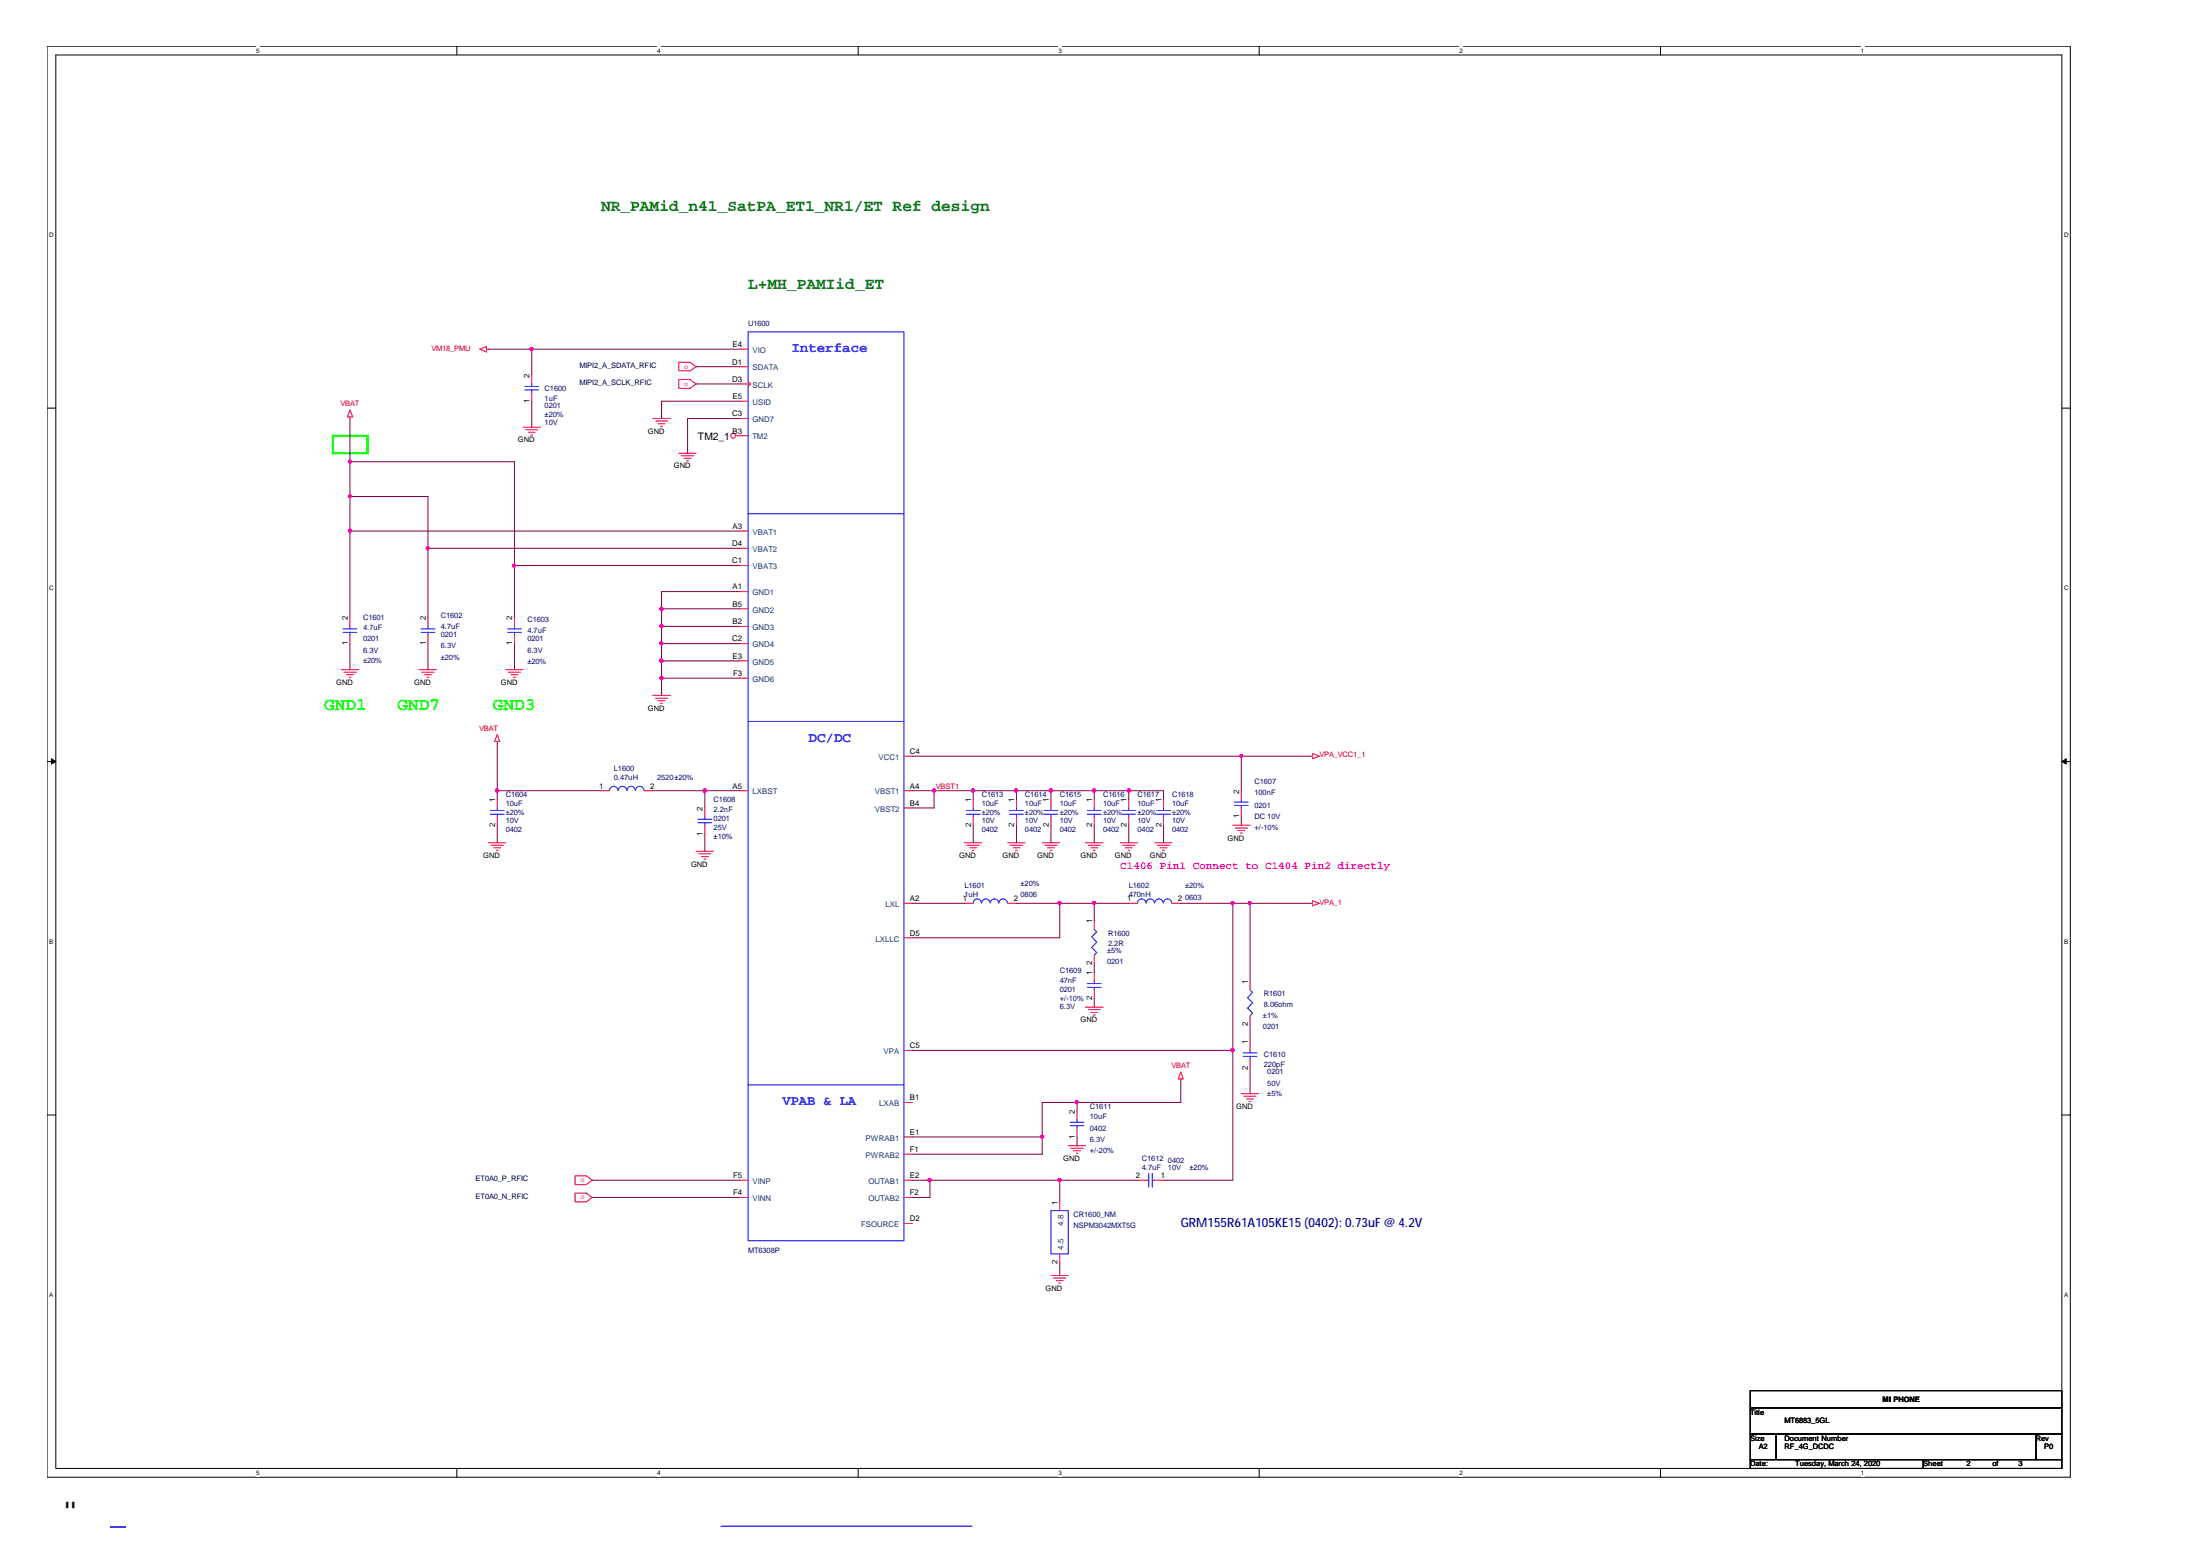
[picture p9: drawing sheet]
<svg xmlns="http://www.w3.org/2000/svg" width="297mm" height="210mm" viewBox="0 0 297 210" stroke-linecap="round" stroke-linejoin="round" font-family="sans-serif">
<path d="M6.3 6.2h273.2v193.2h-273.2zM7.5 7.4h270.9v190.8h-270.9z" fill="none" stroke="#000" stroke-width=".14"/>
<g fill="#fff">
<path d="M34.6 6.3h.5v1h-.5z"/>
<path d="M34.6 198.3h.5v1h-.5z"/>
</g>
<path d="M61.7 6.2v1.2M61.7 198.2v1.2" fill="none" stroke="#000" stroke-width=".14"/>
<g fill="#fff">
<path d="M88.7 6.3h.5v1h-.5z"/>
<path d="M88.7 198.3h.5v1h-.5z"/>
</g>
<path d="M115.9 6.2v1.2M115.9 198.2v1.2" fill="none" stroke="#000" stroke-width=".14"/>
<g fill="#fff">
<path d="M142.9 6.3h.5v1h-.5z"/>
<path d="M142.9 198.3h.5v1h-.5z"/>
</g>
<path d="M170 6.2v1.2M170 198.2v1.2" fill="none" stroke="#000" stroke-width=".14"/>
<g fill="#fff">
<path d="M197.1 6.3h.4v1h-.4z"/>
<path d="M197.1 198.3h.4v1h-.4z"/>
</g>
<path d="M224.2 6.2v1.2M224.2 198.2v1.2" fill="none" stroke="#000" stroke-width=".14"/>
<g fill="#fff">
<path d="M251.2 6.3h.5v1h-.5z"/>
<path d="M6.6 31.2h.6v1h-.6z"/>
<path d="M251.2 198.3h.5v1h-.5z"/>
<path d="M278.7 31.2h.6v1h-.6z"/>
<path d="M6.6 78.9h.6v1h-.6z"/>
<path d="M278.7 78.9h.6v1h-.6z"/>
</g>
<path d="M6.3 55.1h1.2M278.4 55.1h1.2" fill="none" stroke="#000" stroke-width=".14"/>
<g fill="#fff">
<path d="M6.6 126.6h.6v1h-.6z"/>
<path d="M278.7 126.6h.5v1h-.5z"/>
</g>
<path d="M6.3 102.8h1.2M278.4 102.8h1.2" fill="none" stroke="#000" stroke-width=".14"/>
<g fill="#000" stroke="#000" stroke-width=".14">
<path d="M6.9 102.4l.6 .4-.6 .3z" fill-rule="evenodd"/>
<path d="M278.4 102.8l.6-.4v.7z" fill-rule="evenodd"/>
</g>
<g fill="#fff">
<path d="M6.6 174.3h.6v1h-.6z"/>
<path d="M278.7 174.3h.5v1h-.5z"/>
</g>
<path d="M6.3 150.5h1.2M278.4 150.5h1.2M236.3 187.7h42.1v2.3h-42.1zM236.3 190h42.1v3.6h-42.1zM236.3 193.6h3.5v3.4h-3.5zM236.3 197h23.4v1.2h-23.4zM239.8 193.6h35.1v3.4h-35.1zM259.7 197h18.7v1.2h-18.7zM274.9 193.6h3.5v3.4h-3.5z" fill="none" stroke="#000" stroke-width=".14"/>
<path d="M44.9 58.8h4.7v2.4h-4.7z" fill="none" stroke="#0f0" stroke-width=".34"/>
<g fill="none" stroke="#f00" stroke-width=".14">
<path d="M47.2 55.3l.4 1h-.7zM47.2 56.3v.2M64.8 47.1l.9-.3v.7zM65.7 47.1h.3M70.6 57.7h2.4M71 58h1.6M71.3 58.3h1M71.7 58.7h.2M71.8 50.6v1.2M71.8 53v1.2M88.1 56.5h2.4M88.5 56.8h1.6"/>
<path d="M88.9 57.2h.9M89.2 57.5h.3M91.7 48.9h1.5l.8 .6-.8 .6h-1.5zM91.7 51.2h1.5l.8 .6-.8 .6h-1.5zM99.4 58.8h1.6M99.8 47.1h1.2M99.8 56.5h1.2M99.8 49.5h1.2M99.8 51.8h1.2M99.8 54.2h1.2M101 51.5l.3 .3-.3 .4M91.7 61.2h2.3"/>
<path d="M92 61.5h1.6M92.4 61.9h.9M92.7 62.2h.3M99.8 71.7h1.2M99.8 79.9h1.2M99.8 74h1.2M99.8 76.3h1.2M46.1 90.4h2.3M46.4 90.7h1.7M46.8 91.1h.9M47.2 91.4h.2M47.2 83.4v1.2"/>
<path d="M47.2 85.7v1.2M56.6 90.4h2.3M56.9 90.7h1.7M57.3 91.1h1M57.7 91.4h.2M57.8 83.4v1.2M57.8 85.7v1.2M67.1 99.2l.4 .9h-.7zM68.3 90.4h2.3M68.6 90.7h1.7M69 91.1h.9M69.3 91.4h.3"/>
<path d="M69.5 83.4v1.2M69.5 85.7v1.2M88.1 93.9h2.4M88.5 94.2h1.6M88.9 94.6h.9M89.2 94.9h.3M99.8 82.2h1.2M99.8 86.9h1.2M99.8 84.6h1.2M99.8 89.2h1.2M99.8 91.5h1.2M66 113.8h2.3"/>
<path d="M66.3 114.1h1.6M66.7 114.4h.9M67 114.8h.2M67.1 100.1v.2M67.1 107.9v1.2M67.1 110.3v1.1M81.2 106.7h1.1M87 106.7h1.1M94 114.9h2.4M94.4 115.2h1.6M94.7 115.6h.9M95 116h.3"/>
<path d="M95.2 109.1v1.2M95.2 111.4v1.2M99.8 106.7h1.2M122 102.1h1.2M122 106.7h1.2M122 109.1h1.2M130.2 113.8h2.3M130.6 114.1h1.6M130.9 114.4h1M131.3 114.8h.2M131.4 107.9v1.2M131.4 110.3v1.1"/>
<path d="M136.1 113.8h2.3M136.4 114.1h1.6M136.8 114.4h.9M137.1 114.8h.2M137.2 107.9v1.2M137.2 110.3v1.1M140.7 113.8h2.4M141.1 114.1h1.6M141.4 114.4h1M141.8 114.8h.2M141.9 107.9v1.2M141.9 110.3v1.1"/>
<path d="M146.6 113.8h2.3M146.9 114.1h1.6M147.3 114.4h.9M147.6 114.8h.3M147.7 107.9v1.2M147.7 110.3v1.1M151.3 113.8h2.3M151.6 114.1h1.6M151.9 114.4h1M152.3 114.8h.2M152.4 107.9v1.2M152.4 110.3v1.1"/>
<path d="M155.9 113.8h2.3M156.3 114.1h1.6M156.6 114.4h1M157 114.8h.2M157.1 107.9v1.2M157.1 110.3v1.1M166.5 111.4h2.3M166.8 111.8h1.6M167.1 112.1h1M167.5 112.5h.2M167.6 106.7v1.2M167.6 109.1v1.2"/>
<path d="M177 102.1h.2M177.2 101.7l.9 .4-.9 .3zM122 121.9h1.2M122 126.6h1.2M130.2 121.9h1.2M136.1 121.9h1.1M146.6 135.9h2.3M146.9 136.3h1.6M147.3 136.7h.9M147.6 137h.3M147.7 124.3v1.1M147.7 128.9v1.2"/>
<path d="M147.7 131.3v1.1M147.7 133.6v1.2M152.4 121.9h1.2M158.2 121.9h1.2M168.8 132.4v1.2M168.8 137.1v1.2M177 121.9h.2M177.2 121.6l.9 .3-.9 .4zM77.6 158.7h1.6l.8 .6-.8 .6h-1.6zM99.8 159.3h1.2M122 159.3h1.2M122 141.8h1.2"/>
<path d="M122 148.8h1.2M122 153.5h1.2M122 155.8h1.2M144.2 154.7h2.4M144.6 155h1.6M144.9 155.3h1M145.3 155.7h.2M145.4 150v1.1M145.4 152.3v1.2M153.6 159.3h1.2M155.9 159.3h1.2M159.4 144.7l.4 .9h-.7z"/>
<path d="M159.4 145.6v.3M167.6 147.6h2.3M167.9 148h1.7M168.3 148.4h.9M168.7 148.7h.2M168.8 140.6v1.2M168.8 143v1.1M77.6 161.1h1.6l.8 .5-.8 .6h-1.6zM99.8 161.6h1.2M122 161.6h1.2M122 165.2h1.2M141.9 172.2h2.3"/>
<path d="M142.2 172.5h1.7M142.6 172.9h1M143 173.2h.2M143.1 162.2v1.2M143.1 169.3v1.1"/>
<circle cx="99" cy="58.8" r=".33"/>
</g>
<g fill="none" stroke="#00f" stroke-width=".14">
<path d="M70.9 52.6h1.8M70.9 52.2h1.8M71.8 51.8v.4M71.8 52.6v.4M101 44.8h21v122.7h-21zM101 69.4h21M46.3 85.4h1.9M46.3 84.9h1.9M47.2 84.6v.3M47.2 85.4v.3M56.9 85.4h1.8M56.9 84.9h1.8"/>
<path d="M57.8 84.6v.3M57.8 85.4v.3M68.5 85.4h1.9M68.5 84.9h1.9M69.5 84.6v.3M69.5 85.4v.3M101 97.4h21M66.2 109.4h1.9M66.2 109.9h1.9M67.1 109.1v.3M67.1 109.9v.4M82.3 106.7a.57 .57 0 0 1 .6-.6 .57 .57 0 0 1 .5 .6"/>
<path d="M83.5 106.7a.57 .57 0 0 1 .6-.6 .57 .57 0 0 1 .5 .6M84.7 106.7a.55 .55 0 0 1 .5-.6 .55 .55 0 0 1 .6 .6M85.8 106.7a.57 .57 0 0 1 .6-.6 .57 .57 0 0 1 .6 .6M94.2 111.1h1.9M94.2 110.6h1.9M95.2 110.3v.3M95.2 111.1v.3M130.5 109.4h1.8M130.5 109.9h1.8M131.4 109.1v.3M131.4 109.9v.4M136.3 109.4h1.9"/>
<path d="M136.3 109.9h1.9M137.2 109.1v.3M137.2 109.9v.4M141 109.4h1.8M141 109.9h1.8M141.9 109.1v.3M141.9 109.9v.4M146.8 109.4h1.9M146.8 109.9h1.9M147.7 109.1v.3M147.7 109.9v.4M151.5 109.4h1.8"/>
<path d="M151.5 109.9h1.8M152.4 109.1v.3M152.4 109.9v.4M156.2 109.4h1.8M156.2 109.9h1.8M157.1 109.1v.3M157.1 109.9v.4M166.7 108.7h1.8M166.7 108.3h1.8M167.6 107.9v.4M167.6 108.7v.4M131.4 121.9a.55 .55 0 0 1 .6-.6 .55 .55 0 0 1 .5 .6"/>
<path d="M132.5 121.9a.57 .57 0 0 1 .6-.6 .57 .57 0 0 1 .6 .6M133.7 121.9a.55 .55 0 0 1 .6-.6 .55 .55 0 0 1 .5 .6M134.9 121.9a.57 .57 0 0 1 .5-.6 .57 .57 0 0 1 .6 .6M146.8 132.8h1.9M146.8 133.3h1.9M147.7 125.4l.4 .4-.7 .7 .7 .7-.7 .7 .7 .7-.4 .3M147.7 132.4v.4M147.7 133.3v.3M153.6 121.9a.57 .57 0 0 1 .6-.6 .57 .57 0 0 1 .5 .6M154.8 121.9a.55 .55 0 0 1 .5-.6 .55 .55 0 0 1 .6 .6M155.9 121.9a.57 .57 0 0 1 .6-.6 .57 .57 0 0 1 .6 .6M157.1 121.9a.55 .55 0 0 1 .5-.6 .55 .55 0 0 1 .6 .6"/>
<path d="M168.8 133.6l.3 .4-.7 .7 .7 .7-.7 .7 .7 .7-.3 .3M101 146.4h21M144.5 151.9h1.8M144.5 151.5h1.8M145.4 151.1v.4M145.4 151.9v.4M154.8 159.3h.3M155.1 158.4v1.8M155.6 158.4v1.8M155.6 159.3h.3M167.9 142.1h1.8M167.9 142.6h1.8"/>
<path d="M168.8 141.8v.3M168.8 142.6v.4M141.9 163.4h2.3v5.9h-2.3z"/>
</g>
<g fill="none" stroke="#800040" stroke-width=".14">
<path d="M47.2 56.5v26.9M66 47.1h33.8M71.8 47.1v3.5M71.8 54.2v3.5M94 49.5h5.8M94 51.8h5.8M99.8 54.2h-10.5v2.3M99.8 56.5h-7v4.7M47.2 62.3h22.3v21.1M47.2 67h10.6v16.4M47.2 71.7h52.6M57.8 74h42"/>
<path d="M69.5 76.3h30.3M99.8 79.9h-10.5v14M47.2 86.9v3.5M57.8 86.9v3.5M69.5 86.9v3.5M89.3 82.2h10.5M89.3 84.6h10.5M89.3 86.9h10.5M89.3 89.2h10.5M89.3 91.5h10.5M67.1 100.3v7.6M67.1 111.4v2.4"/>
<path d="M67.1 106.7h14.1M88.1 106.7h11.7M95.2 106.7v2.4M95.2 112.6v2.3M123.2 102.1h53.8M123.2 106.7h33.9v1.2M126.1 106.7v2.4h-2.9M131.4 106.7v1.2M131.4 111.4v2.4M137.2 106.7v1.2M137.2 111.4v2.4M141.9 106.7v1.2"/>
<path d="M141.9 111.4v2.4M147.7 106.7v1.2M147.7 111.4v2.4M152.4 106.7v1.2M152.4 111.4v2.4M157.1 111.4v2.4M167.6 102.1v4.6M167.6 110.3v1.1M123.2 121.9h7M137.2 121.9h15.2M143.1 121.9v4.7h-19.9M147.7 121.9v2.4"/>
<path d="M147.7 130.1v1.2M147.7 134.8v1.1M159.4 121.9h17.6M166.5 121.9v37.4h-9.4M168.8 121.9v10.5M168.8 138.3v2.3M80 159.3h19.8M123.2 141.8h43.3M123.2 153.5h17.5M123.2 159.3h30.4M125.6 159.3v2.3h-2.4M143.1 159.3v2.9"/>
<path d="M145.4 148.8v1.2M145.4 153.5v1.2M159.4 145.9v2.9h-18.7v7h-17.5M168.8 144.1v3.5M80 161.6h19.8M143.1 170.4v1.8"/>
</g>
<g fill="#f0f" stroke="#f0f" stroke-width=".14">
<path d="M47.1 62.2h.3l.1 .1-.1 .2h-.2h-.1z" fill-rule="evenodd"/>
<path d="M47.1 66.8h.3l.1 .2-.1 .1-.2 .1-.1-.1z" fill-rule="evenodd"/>
<path d="M47.1 71.5h.3l.1 .1-.1 .2-.2 .1-.1-.1z" fill-rule="evenodd"/>
<path d="M57.6 73.9h.3l.1 .1-.1 .2h-.2h-.1z" fill-rule="evenodd"/>
<path d="M69.3 76.2h.3v.1v.2l-.2 .1-.1-.1z" fill-rule="evenodd"/>
<path d="M89.1 82h.4v.2v.1l-.2 .1-.2-.1z" fill-rule="evenodd"/>
<path d="M89.1 84.4h.4v.1v.1l-.2 .1-.2-.1z" fill-rule="evenodd"/>
<path d="M89.1 86.7h.4v.1v.2l-.2 .1-.2-.1z" fill-rule="evenodd"/>
<path d="M89.1 89h.4v.2v.1l-.2 .1-.2-.1z" fill-rule="evenodd"/>
<path d="M89.1 91.4h.4v.1v.2l-.2 .1-.2-.1z" fill-rule="evenodd"/>
<path d="M66.9 106.5h.3l.1 .2-.1 .2h-.1h-.2z" fill-rule="evenodd"/>
<path d="M167.4 101.9h.3l.1 .1-.1 .2h-.1h-.2z" fill-rule="evenodd"/>
<path d="M95 106.5h.3l.1 .2-.1 .2h-.2h-.1z" fill-rule="evenodd"/>
<path d="M147.5 121.7h.4l.1 .2-.1 .1-.2 .1-.2-.1z" fill-rule="evenodd"/>
<path d="M142.9 121.7h.3l.1 .2-.1 .1-.2 .1-.1-.1z" fill-rule="evenodd"/>
<path d="M166.3 121.7h.2l.1 .2-.1 .1-.1 .1-.1-.1z" fill-rule="evenodd"/>
<path d="M168.6 121.7h.3l.1 .2-.1 .1-.2 .1-.1-.1z" fill-rule="evenodd"/>
<path d="M166.3 141.6h.2l.1 .1-.1 .2-.1 .1-.1-.1z" fill-rule="evenodd"/>
<path d="M145.2 148.6h.3l.1 .2-.1 .1-.1 .1-.2-.1z" fill-rule="evenodd"/>
<path d="M140.6 153.3h.3v.1v.2l-.2 .1-.1-.1z" fill-rule="evenodd"/>
<path d="M125.4 159.1h.3v.2v.1l-.2 .1-.1-.1z" fill-rule="evenodd"/>
<path d="M142.9 159.1h.3l.1 .2-.1 .1-.2 .1-.1-.1z" fill-rule="evenodd"/>
<path d="M71.6 47h.3l.1 .1-.1 .2h-.1h-.2z" fill-rule="evenodd"/>
<path d="M131.2 106.5h.3l.1 .2-.1 .2h-.1h-.2z" fill-rule="evenodd"/>
<path d="M126 106.5h.2l.1 .2-.1 .2h-.1h-.1z" fill-rule="evenodd"/>
<path d="M137 106.5h.3l.1 .2-.1 .2h-.1h-.2z" fill-rule="evenodd"/>
<path d="M147.5 106.5h.4l.1 .2-.1 .2h-.2h-.2z" fill-rule="evenodd"/>
<path d="M141.7 106.5h.3l.1 .2-.1 .2h-.1h-.2z" fill-rule="evenodd"/>
<path d="M152.2 106.5h.3l.1 .2-.1 .2h-.1h-.2z" fill-rule="evenodd"/>
<path d="M47.1 62.2h.3l.1 .1-.1 .2h-.2h-.1z" fill-rule="evenodd"/>
<path d="M47.1 66.8h.3l.1 .2-.1 .1-.2 .1-.1-.1z" fill-rule="evenodd"/>
<path d="M47.1 71.5h.3l.1 .1-.1 .2-.2 .1-.1-.1z" fill-rule="evenodd"/>
<path d="M57.6 73.9h.3l.1 .1-.1 .2h-.2h-.1z" fill-rule="evenodd"/>
<path d="M69.3 76.2h.3v.1v.2l-.2 .1-.1-.1z" fill-rule="evenodd"/>
<path d="M89.1 82h.4v.2v.1l-.2 .1-.2-.1z" fill-rule="evenodd"/>
<path d="M89.1 84.4h.4v.1v.1l-.2 .1-.2-.1z" fill-rule="evenodd"/>
<path d="M89.1 86.7h.4v.1v.2l-.2 .1-.2-.1z" fill-rule="evenodd"/>
<path d="M89.1 89h.4v.2v.1l-.2 .1-.2-.1z" fill-rule="evenodd"/>
<path d="M89.1 91.4h.4v.1v.2l-.2 .1-.2-.1z" fill-rule="evenodd"/>
<path d="M66.9 106.5h.3l.1 .2-.1 .2h-.1h-.2z" fill-rule="evenodd"/>
<path d="M167.4 101.9h.3l.1 .1-.1 .2h-.1h-.2z" fill-rule="evenodd"/>
<path d="M95 106.5h.3l.1 .2-.1 .2h-.2h-.1z" fill-rule="evenodd"/>
<path d="M147.5 121.7h.4l.1 .2-.1 .1-.2 .1-.2-.1z" fill-rule="evenodd"/>
<path d="M142.9 121.7h.3l.1 .2-.1 .1-.2 .1-.1-.1z" fill-rule="evenodd"/>
<path d="M166.3 121.7h.2l.1 .2-.1 .1-.1 .1-.1-.1z" fill-rule="evenodd"/>
<path d="M168.6 121.7h.3l.1 .2-.1 .1-.2 .1-.1-.1z" fill-rule="evenodd"/>
<path d="M166.3 141.6h.2l.1 .1-.1 .2-.1 .1-.1-.1z" fill-rule="evenodd"/>
<path d="M145.2 148.6h.3l.1 .2-.1 .1-.1 .1-.2-.1z" fill-rule="evenodd"/>
<path d="M140.6 153.3h.3v.1v.2l-.2 .1-.1-.1z" fill-rule="evenodd"/>
<path d="M125.4 159.1h.3v.2v.1l-.2 .1-.1-.1z" fill-rule="evenodd"/>
<path d="M142.9 159.1h.3l.1 .2-.1 .1-.2 .1-.1-.1z" fill-rule="evenodd"/>
<path d="M71.6 47h.3l.1 .1-.1 .2h-.1h-.2z" fill-rule="evenodd"/>
<path d="M131.2 106.5h.3l.1 .2-.1 .2h-.1h-.2z" fill-rule="evenodd"/>
<path d="M126 106.5h.2l.1 .2-.1 .2h-.1h-.1z" fill-rule="evenodd"/>
<path d="M137 106.5h.3l.1 .2-.1 .2h-.1h-.2z" fill-rule="evenodd"/>
<path d="M147.5 106.5h.4l.1 .2-.1 .2h-.2h-.2z" fill-rule="evenodd"/>
<path d="M141.7 106.5h.3l.1 .2-.1 .2h-.1h-.2z" fill-rule="evenodd"/>
<path d="M152.2 106.5h.3l.1 .2-.1 .2h-.1h-.2z" fill-rule="evenodd"/>
</g>
<path d="M14.8 206.2h2.1" fill="none" stroke="#00f" stroke-width=".21"/>
<path d="M97.4 206h33.8" fill="none" stroke="#00f" stroke-width=".18"/>
<text font-size="4.2" x="8.5" y="205.7">&quot;</text>
<g font-size="2.4" fill="#0f0">
<text x="43.8" y="95.8">GND1</text>
<text x="53.7" y="95.8">GND7</text>
<text x="66.5" y="95.8">GND3</text>
</g>
<g font-size="2.2" fill="#008000">
<text x="81.2" y="28.5">NR_PAMid_n41_SatPA_ET1_NR1/ET Ref design</text>
<text x="101" y="39">L+MH_PAMIid_ET</text>
</g>
<g font-size="1.9" fill="#00f">
<text x="106.8" y="47.6">Interface</text>
<text x="109.2" y="100.1">DC/DC</text>
<text x="105.7" y="149.2">VPAB &amp; LA</text>
</g>
<text font-size="1.7" fill="#0000a0" x="159.4" y="165.6">GRM155R61A105KE15(0402): 0.73uF@4.2V</text>
<text font-size="1.5" fill="#f0f" x="151.3" y="117.3">C1406 Pin1 Connect to C1404 Pin2 directly</text>
<text font-size="1.4" x="94.2" y="59.5">TM2_1</text>
<g font-size="1.1">
<text x="98.9" y="46.8">E4</text>
<text x="71.5" y="51" transform="rotate(-90 71.5 51)">2</text>
<text x="98.8" y="49.2">D1</text>
<text x="98.8" y="51.5">D3</text>
<text x="98.9" y="53.9">E5</text>
<text x="71.5" y="54.4" transform="rotate(-90 71.5 54.4)">1</text>
<text x="98.8" y="56.2">C3</text>
<text x="98.9" y="58.5">B3</text>
<text x="98.9" y="71.4">A3</text>
<text x="98.8" y="73.7">D4</text>
<text x="98.8" y="76">C1</text>
<text x="46.9" y="83.7" transform="rotate(-90 46.9 83.7)">2</text>
<text x="57.5" y="83.7" transform="rotate(-90 57.5 83.7)">2</text>
<text x="69.2" y="83.7" transform="rotate(-90 69.2 83.7)">2</text>
<text x="98.9" y="79.6">A1</text>
<text x="98.9" y="81.9">B5</text>
<text x="46.9" y="87.1" transform="rotate(-90 46.9 87.1)">1</text>
<text x="57.5" y="87.1" transform="rotate(-90 57.5 87.1)">1</text>
<text x="69.2" y="87.1" transform="rotate(-90 69.2 87.1)">1</text>
<text x="98.8" y="86.6">C2</text>
<text x="98.9" y="84.3">B2</text>
<text x="98.9" y="88.9">E3</text>
<text x="99" y="91.2">F3</text>
<text x="122.9" y="101.8">C4</text>
<text x="80.9" y="106.4">1</text>
<text x="87.8" y="106.4">2</text>
<text x="98.9" y="106.4">A5</text>
<text x="122.9" y="106.4">A4</text>
<text x="167.3" y="107.1" transform="rotate(-90 167.3 107.1)">2</text>
<text x="66.8" y="111.6" transform="rotate(-90 66.8 111.6)">2</text>
<text x="66.8" y="108.3" transform="rotate(-90 66.8 108.3)">1</text>
<text x="94.9" y="112.8" transform="rotate(-90 94.9 112.8)">1</text>
<text x="94.9" y="109.4" transform="rotate(-90 94.9 109.4)">2</text>
<text x="122.9" y="108.8">B4</text>
<text x="131.1" y="111.6" transform="rotate(-90 131.1 111.6)">2</text>
<text x="131.1" y="108.3" transform="rotate(-90 131.1 108.3)">1</text>
<text x="136.9" y="111.6" transform="rotate(-90 136.9 111.6)">2</text>
<text x="136.9" y="108.3" transform="rotate(-90 136.9 108.3)">1</text>
<text x="141.6" y="111.6" transform="rotate(-90 141.6 111.6)">2</text>
<text x="141.6" y="108.3" transform="rotate(-90 141.6 108.3)">1</text>
<text x="147.4" y="111.6" transform="rotate(-90 147.4 111.6)">2</text>
<text x="147.4" y="108.3" transform="rotate(-90 147.4 108.3)">1</text>
<text x="152.1" y="111.6" transform="rotate(-90 152.1 111.6)">2</text>
<text x="152.1" y="108.3" transform="rotate(-90 152.1 108.3)">1</text>
<text x="156.8" y="111.6" transform="rotate(-90 156.8 111.6)">2</text>
<text x="156.8" y="108.3" transform="rotate(-90 156.8 108.3)">1</text>
<text x="167.3" y="110.5" transform="rotate(-90 167.3 110.5)">1</text>
<text x="122.9" y="121.6">A2</text>
<text x="130" y="121.6">1</text>
<text x="136.9" y="121.6">2</text>
<text x="147.4" y="124.6" transform="rotate(-90 147.4 124.6)">1</text>
<text x="152.2" y="121.6">1</text>
<text x="159" y="121.6">2</text>
<text x="122.9" y="126.3">D5</text>
<text x="147.4" y="131.6" transform="rotate(-90 147.4 131.6)">1</text>
<text x="147.4" y="130.3" transform="rotate(-90 147.4 130.3)">2</text>
<text x="147.4" y="135" transform="rotate(-90 147.4 135)">2</text>
<text x="168.5" y="132.8" transform="rotate(-90 168.5 132.8)">1</text>
<text x="122.9" y="141.5">C5</text>
<text x="168.5" y="141" transform="rotate(-90 168.5 141)">1</text>
<text x="168.5" y="138.5" transform="rotate(-90 168.5 138.5)">2</text>
<text x="122.9" y="148.5">B1</text>
<text x="168.5" y="144.4" transform="rotate(-90 168.5 144.4)">2</text>
<text x="122.9" y="153.2">E1</text>
<text x="122.9" y="155.5">F1</text>
<text x="145.1" y="153.7" transform="rotate(-90 145.1 153.7)">1</text>
<text x="145.1" y="150.3" transform="rotate(-90 145.1 150.3)">2</text>
<text x="99" y="159">F5</text>
<text x="99" y="161.3">F4</text>
<text x="122.9" y="159">E2</text>
<text x="122.9" y="161.3">F2</text>
<text x="153.4" y="159">2</text>
<text x="156.7" y="159">1</text>
<text x="122.9" y="164.9">D2</text>
<text x="142.8" y="162.6" transform="rotate(-90 142.8 162.6)">1</text>
<text x="142.8" y="170.7" transform="rotate(-90 142.8 170.7)">2</text>
</g>
<g font-size="1.1" fill="#004080">
<text x="101.6" y="47.6">VIO</text>
<text x="101.6" y="50">SDATA</text>
<text x="101.6" y="52.3">SCLK</text>
<text x="101.6" y="54.7">USID</text>
<text x="101.6" y="57">GND7</text>
<text x="101.6" y="59.3">TM2</text>
<text x="101.6" y="72.2">VBAT1</text>
<text x="101.6" y="74.5">VBAT2</text>
<text x="101.6" y="76.8">VBAT3</text>
<text x="101.6" y="80.4">GND1</text>
<text x="101.6" y="82.7">GND2</text>
<text x="101.6" y="85.1">GND3</text>
<text x="101.6" y="87.4">GND4</text>
<text x="101.6" y="89.7">GND5</text>
<text x="101.6" y="92">GND6</text>
<text x="101.6" y="107.2">LXBST</text>
<text x="118.1" y="107.2">VBST1</text>
<text x="118.6" y="102.6">VCC1</text>
<text x="118.1" y="109.6">VBST2</text>
<text x="119.5" y="122.4">LXL</text>
<text x="118.2" y="127.1">LXLLC</text>
<text x="119.3" y="142.3">VPA</text>
<text x="118.7" y="149.3">LXAB</text>
<text x="116.8" y="154">PWRAB1</text>
<text x="101.6" y="159.8">VINP</text>
<text x="116.8" y="156.3">PWRAB2</text>
<text x="117.3" y="159.8">OUTAB1</text>
<text x="101.6" y="162.2">VINN</text>
<text x="116.3" y="165.7">FSOURCE</text>
<text x="117.3" y="162.2">OUTAB2</text>
<text x="143.6" y="165.5" transform="rotate(-90 143.6 165.5)">4.8</text>
<text x="143.6" y="168.7" transform="rotate(-90 143.6 168.7)">4.5</text>
</g>
<g font-size="1" fill="#f00">
<text x="58.3" y="47.3">VM18_PMU</text>
<text x="92.4" y="49.8">o</text>
<text x="92.4" y="52.1">o</text>
<text x="46" y="54.8">VBAT</text>
<text x="64.7" y="98.6">VBAT</text>
<text x="126.4" y="106.5">VBST1</text>
<text x="178.1" y="102.2">VPA_VCC1_1</text>
<text x="178.1" y="122.1">VPA_1</text>
<text x="158.2" y="144.2">VBAT</text>
<text x="78.4" y="159.6">o</text>
<text x="78.4" y="161.9">o</text>
</g>
<g font-size="1" fill="#000080">
<text x="101" y="44">U1600</text>
<text x="73.5" y="52.7">C1600</text>
<text x="73.5" y="54.1">1uF</text>
<text x="73.5" y="55">0201</text>
<text x="73.5" y="56.2">±20%</text>
<text x="73.5" y="57.4">10V</text>
<text x="49" y="83.7">C1601</text>
<text x="59.5" y="83.5">C1602</text>
<text x="49" y="85.1">4.7uF</text>
<text x="49" y="86.6">0201</text>
<text x="49" y="88.1">6.3V</text>
<text x="49" y="89.5">±20%</text>
<text x="59.5" y="84.9">4.7uF</text>
<text x="59.5" y="86">0201</text>
<text x="59.5" y="87.5">6.3V</text>
<text x="59.5" y="89">±20%</text>
<text x="71.2" y="84">C1603</text>
<text x="71.2" y="85.4">4.7uF</text>
<text x="71.2" y="86.6">0201</text>
<text x="71.2" y="88.1">6.3V</text>
<text x="71.2" y="89.6">±20%</text>
<text x="68.3" y="107.6">C1604</text>
<text x="82.9" y="104.1">L1600</text>
<text x="82.9" y="105.3">0.47uH</text>
<text x="88.7" y="105.3">2520±20%</text>
<text x="132.5" y="107.6">C1613</text>
<text x="138.4" y="107.6">C1614</text>
<text x="143.1" y="107.6">C1615</text>
<text x="148.9" y="107.6">C1616</text>
<text x="153.6" y="107.6">C1617</text>
<text x="158.2" y="107.6">C1618</text>
<text x="169.4" y="105.9">C1607</text>
<text x="169.4" y="107.3">100nF</text>
<text x="68.3" y="108.8">10uF</text>
<text x="68.3" y="110">±20%</text>
<text x="68.3" y="111.1">10V</text>
<text x="68.3" y="112.3">0402</text>
<text x="96.4" y="108.2">C1608</text>
<text x="96.4" y="109.6">2.2nF</text>
<text x="96.4" y="110.9">0201</text>
<text x="96.4" y="112.1">25V</text>
<text x="96.4" y="113.2">±10%</text>
<text x="132.5" y="108.8">10uF</text>
<text x="132.5" y="110">±20%</text>
<text x="132.5" y="112.3">0402</text>
<text x="132.5" y="111.1">10V</text>
<text x="138.4" y="108.8">10uF</text>
<text x="138.4" y="110">±20%</text>
<text x="138.4" y="111.1">10V</text>
<text x="138.4" y="112.3">0402</text>
<text x="143.1" y="108.8">10uF</text>
<text x="143.1" y="110">±20%</text>
<text x="143.1" y="111.1">10V</text>
<text x="143.1" y="112.3">0402</text>
<text x="148.9" y="108.8">10uF</text>
<text x="148.9" y="110">±20%</text>
<text x="148.9" y="111.1">10V</text>
<text x="148.9" y="112.3">0402</text>
<text x="153.6" y="108.8">10uF</text>
<text x="153.6" y="110">±20%</text>
<text x="153.6" y="111.1">10V</text>
<text x="153.6" y="112.3">0402</text>
<text x="158.2" y="108.8">10uF</text>
<text x="158.2" y="110">±20%</text>
<text x="158.2" y="111.1">10V</text>
<text x="158.2" y="112.3">0402</text>
<text x="169.4" y="109">0201</text>
<text x="169.4" y="110.5">DC 10V</text>
<text x="169.4" y="112.1">+/-10%</text>
<text x="130.2" y="119.9">L1601</text>
<text x="137.8" y="119.6">±20%</text>
<text x="152.4" y="119.9">L1602</text>
<text x="160" y="119.9">±20%</text>
<text x="130.2" y="121">1uH</text>
<text x="137.8" y="121">0806</text>
<text x="152.4" y="121">470nH</text>
<text x="160" y="121.4">0603</text>
<text x="143.1" y="131.3">C1609</text>
<text x="149.5" y="128.7">±5%</text>
<text x="149.5" y="130.2">0201</text>
<text x="149.6" y="126.3">R1600</text>
<text x="149.6" y="127.7">2.2R</text>
<text x="143.1" y="132.7">47nF</text>
<text x="143.1" y="133.9">0201</text>
<text x="143.1" y="135.1">+/-10%</text>
<text x="143.1" y="136.2">6.3V</text>
<text x="170.5" y="137.4">±1%</text>
<text x="170.6" y="134.5">R1601</text>
<text x="170.6" y="135.9">8.06ohm</text>
<text x="170.5" y="139">0201</text>
<text x="170.6" y="142.7">C1610</text>
<text x="147.2" y="149.7">C1611</text>
<text x="170.6" y="144.1">220pF</text>
<text x="171.1" y="145">0201</text>
<text x="171.1" y="146.5">50V</text>
<text x="171.1" y="147.9">±5%</text>
<text x="147.2" y="151.1">10uF</text>
<text x="147.2" y="152.6">0402</text>
<text x="147.2" y="154.1">6.3V</text>
<text x="147.2" y="155.6">+/-20%</text>
<text x="154.2" y="156.7">C1612</text>
<text x="154.2" y="157.9">4.7uF</text>
<text x="157.7" y="156.9">0402</text>
<text x="157.7" y="157.9">10V</text>
<text x="160.6" y="157.9">±20%</text>
<text x="144.9" y="164.3">CR1600_NM</text>
<text x="144.9" y="165.7">NSPM3042MXT5G</text>
<text x="101" y="169.1">MT6308P</text>
</g>
<g font-size="1" fill="#000040">
<text x="78.2" y="49.7">MIPI2_A_SDATA_RFIC</text>
<text x="78.2" y="52">MIPI2_A_SCLK_RFIC</text>
<text x="64.2" y="159.5">ET0A0_P_RFIC</text>
<text x="64.2" y="161.9">ET0A0_N_RFIC</text>
</g>
<g font-size="1">
<text x="69.9" y="59.7">GND</text>
<text x="87.5" y="58.6">GND</text>
<text x="91" y="63.2">GND</text>
<text x="45.4" y="92.4">GND</text>
<text x="55.9" y="92.4">GND</text>
<text x="67.6" y="92.4">GND</text>
<text x="87.5" y="95.9">GND</text>
<text x="165.7" y="113.5">GND</text>
<text x="65.2" y="115.8">GND</text>
<text x="93.3" y="117">GND</text>
<text x="129.5" y="115.8">GND</text>
<text x="135.3" y="115.8">GND</text>
<text x="140" y="115.8">GND</text>
<text x="145.9" y="115.8">GND</text>
<text x="150.5" y="115.8">GND</text>
<text x="155.2" y="115.8">GND</text>
<text x="145.9" y="138">GND</text>
<text x="166.9" y="149.7">GND</text>
<text x="143.6" y="156.7">GND</text>
<text x="141.2" y="174.2">GND</text>
<text x="236.3" y="190.9">Title</text>
<text x="236.3" y="190.9">T</text>
<text x="254.2" y="189.2">M PHONE</text>
<text x="254.2" y="189.2">M</text>
<text x="254.2" y="189.2">MI PHONE</text>
<text x="257.8" y="189.2">NE</text>
<text x="236.3" y="197.9">Date:</text>
<text x="236.3" y="194.5">Siize</text>
<text x="236.3" y="197.9">Da e:</text>
<text x="236.3" y="194.5">Size</text>
<text x="237.2" y="194.5">ze</text>
<text x="237.5" y="195.6">A2</text>
<text x="241" y="194.5">Document Number</text>
<text x="241" y="194.5">Document Num</text>
<text x="241" y="192.1">MT6883_5GL</text>
<text x="241" y="195.6">RF_4G_DCDC</text>
<text x="241" y="192.1">M 6883_5</text>
<text x="242.4" y="197.9">Tuesday, March 24, 2020</text>
<text x="242.4" y="197.9">Tu</text>
<text x="243.4" y="195.6">G_DCDC</text>
<text x="244.6" y="197.9">d y Ma</text>
<text x="245.9" y="194.5">N mber</text>
<text x="249.1" y="197.9">h</text>
<text x="251.7" y="197.9">2020</text>
<text x="259.7" y="197.9">Sheet</text>
<text x="260.4" y="197.9">heet</text>
<text x="265.5" y="197.9">2</text>
<text x="269" y="197.9">of</text>
<text x="272.5" y="197.9">3</text>
<text x="274.9" y="194.5">Rev</text>
<text x="276" y="195.6">P0</text>
</g>
<g font-size=".8">
<text x="34.6" y="7.1">5</text>
<text x="88.7" y="7.1">4</text>
<text x="142.9" y="7.1">3</text>
<text x="197.1" y="7.1">2</text>
<text x="251.2" y="7.1">1</text>
<text x="6.6" y="32">D</text>
<text x="278.7" y="32">D</text>
<text x="6.6" y="79.7">C</text>
<text x="278.7" y="79.7">C</text>
<text x="6.6" y="127.4">B</text>
<text x="278.7" y="127.4">B</text>
<text x="6.6" y="175.1">A</text>
<text x="278.7" y="175.1">A</text>
<text x="34.6" y="199.1">5</text>
<text x="88.7" y="199.1">4</text>
<text x="142.9" y="199.1">3</text>
<text x="197.1" y="199.1">2</text>
<text x="251.2" y="199.1">1</text>
</g>
</svg>
